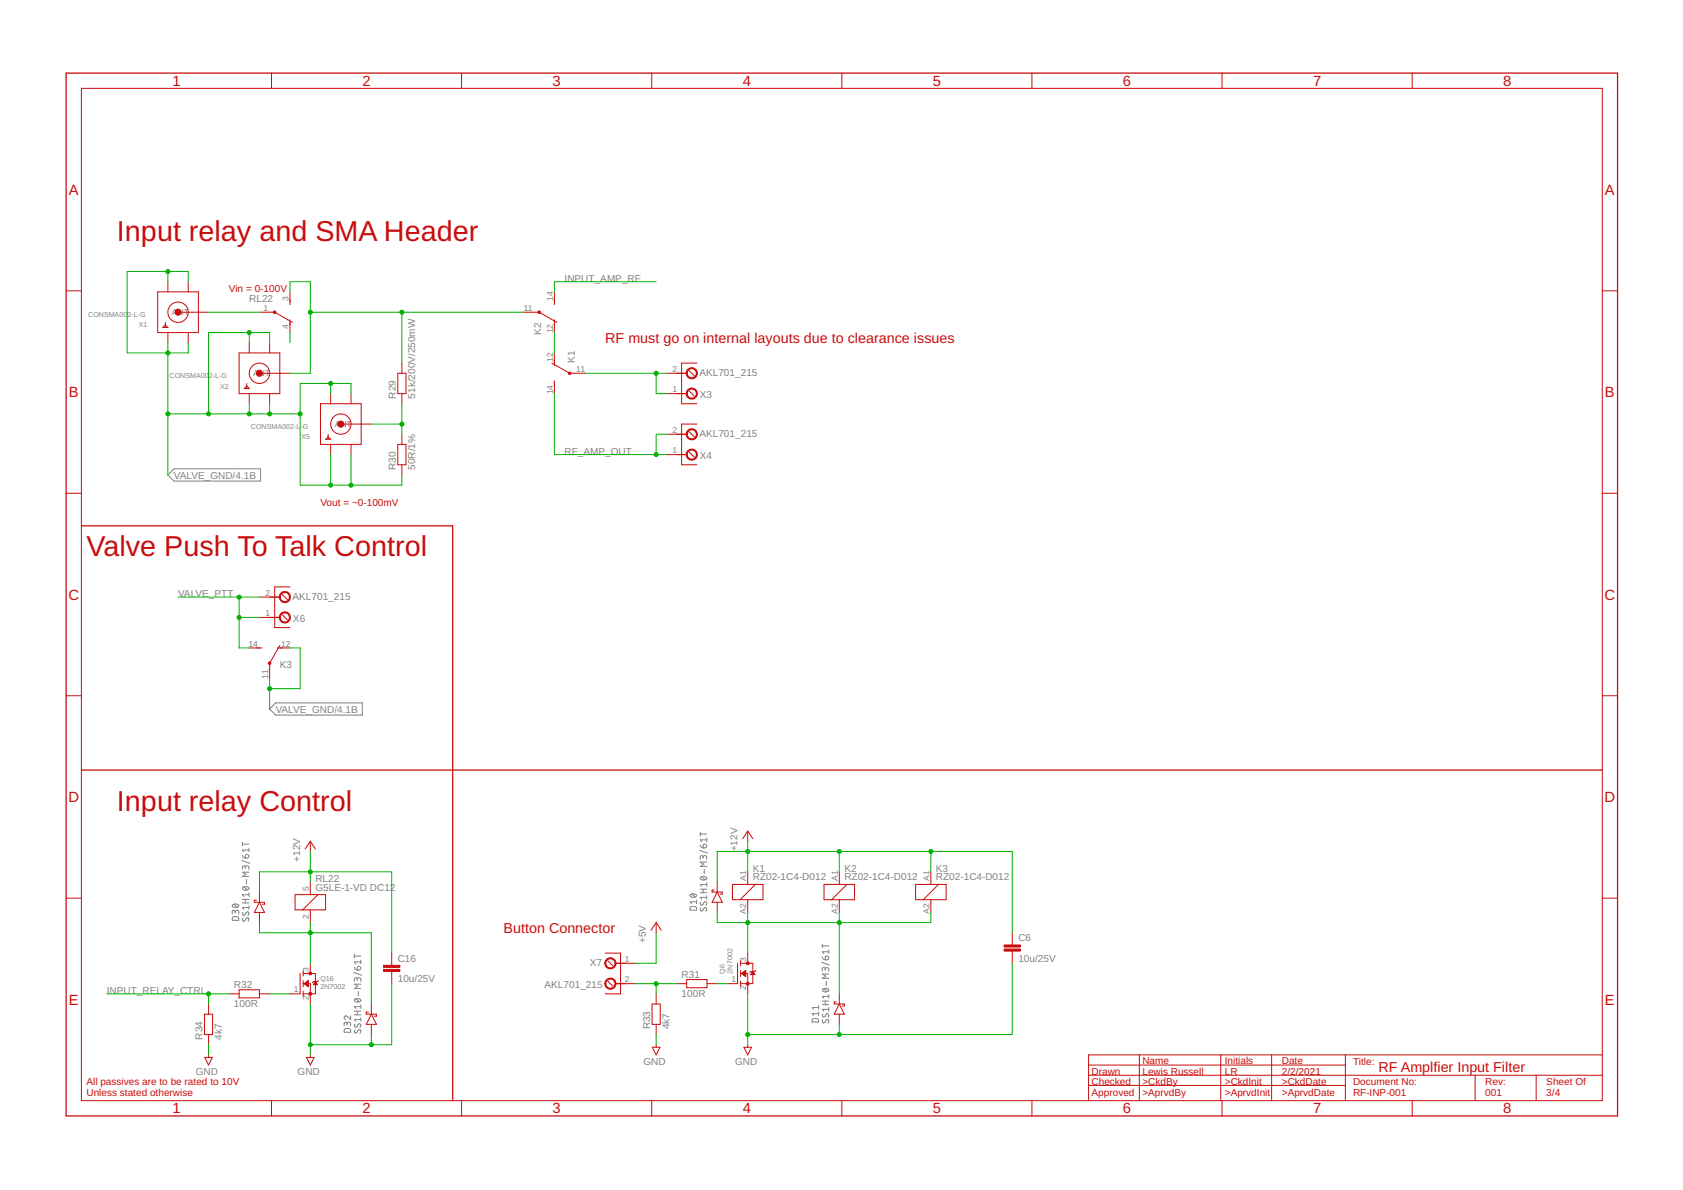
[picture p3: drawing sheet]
<svg xmlns="http://www.w3.org/2000/svg" width="420mm" height="297mm" viewBox="0 0 420 297" stroke-linecap="round" stroke-linejoin="round" font-family="sans-serif">
<g fill="none" stroke="#808080" stroke-width=".25">
<path d="M41.9 118.6l1.5-1.6h21.6v3.1h-21.6zM68.8 175.5h21.6v3h-21.6l-1.5-1.5zM60.3 214.8l2 .7M60.5 213.5l.3 .6 .4 .1M60.5 210.3v.9M60.5 210.7h1.6M61.2 216.6a.46 .46 0 0 1 .5-.5 .46 .46 0 0 1 .4 .5v.4M61.2 216.8v-.3a.36 .36 0 0 0-.3-.4 .36 .36 0 0 0-.4 .4v.5M61.3 213.4a.47 .47 0 0 1 .8 .1 .47 .47 0 0 1-.4 .7h-.5zM61.5 219.5v1.1M62.1 211.7v.9M62.1 217.7h-1.6l.9 .6-.9 .5h1.6"/>
<path d="M62.1 212.2h-1.6l.4 .4M174.6 212.2l2 .8M174.8 210.9l.1 .4 .6 .3M174.8 207.7v.9M174.8 208.2h1.6M174.9 219a.9 .9 0 0 1 1.5 .4 .89 .89 0 0 1-1.6-.3zM175.2 218.9l.9 .7M175.5 214a.46 .46 0 0 1 .5-.4 .46 .46 0 0 1 .4 .4v.5M175.5 214.3v-.4a.36 .36 0 0 0-.3-.3 .36 .36 0 0 0-.4 .3v.6M175.6 210.8a.46 .46 0 0 1 .8 .2 .46 .46 0 0 1-.4 .6h-.5zM175.8 217v1.1M176.4 209.2v.9"/>
<path d="M176.4 215.2h-1.6l.9 .5-.9 .6h1.6M176.4 209.6h-1.6l.4 .5M58.1 225.8a.91 .91 0 0 1 1.5 .4 1.03 1.03 0 0 1-1.6-.1zM58.1 228.9h1.2l.3 .2v.6h-1.6zM58.3 225.7l.9 .7M58.7 227.6a.46 .46 0 0 1 .5-.4 .46 .46 0 0 1 .4 .4v.5M58.7 227.9v-.3a.36 .36 0 0 0-.4-.4 .36 .36 0 0 0-.3 .4v.5M60.5 225.4h1.6M60.5 224.5h1.6M60.6 221.5a.91 .91 0 0 1 1.5 .4 1.05 1.05 0 0 1-1.6-.1zM60.7 229.2l-.2 .4 .4 .3 .6-.6a.38 .38 0 0 1 .5-.2 .38 .38 0 0 1 .1 .5l-.2 .4M60.7 227.7l-.1 .2a.37 .37 0 0 0 .1 .5 .37 .37 0 0 0 .5-.1l.3-.5a.38 .38 0 0 1 .5-.1 .38 .38 0 0 1 .1 .5l-.2 .3"/>
<path d="M60.9 221.4l.9 .7M61.2 224.5v.9M62.1 226.5h-1.6l.4 .5M62.1 222.9v.9M62.1 226.1v.9M62.1 223.3h-1.6l.4 .5M88.5 238.2v.9M88.5 238.7h1.6M90.1 239.6v1M172.4 223.3a.9 .9 0 0 1 1.5 .4 .89 .89 0 0 1-1.6-.3zM172.4 226.4l1.2-.1 .3 .2v.7h-1.6zM172.6 223.2l.9 .7"/>
<path d="M173.9 224.7v.9M173.9 225.1h-1.6l.3 .5M174.8 222.8h1.6M174.8 222h1.6M174.9 226.6a.42 .42 0 0 0-.1 .6 .42 .42 0 0 0 .6 .1l.4-.7a.46 .46 0 0 1 .7 .2 .46 .46 0 0 1-.3 .6M174.9 225.2a.41 .41 0 0 0-.1 .5 .41 .41 0 0 0 .6 .1l.4-.5a.37 .37 0 0 1 .5-.2 .37 .37 0 0 1 .1 .5l-.2 .4M175.5 222v.8M176.4 224h-1.6l.4 .5M176.4 220.3v.9M176.4 223.6v.9M176.4 220.8h-1.6l.4 .4M205.3 238.9l.1 .4 .6 .3"/>
<path d="M205.3 235.6v1M205.3 236.1h1.6M206.1 238.8a.47 .47 0 0 1 .8 .1 .47 .47 0 0 1-.4 .7h-.5zM206.9 237.1v.9M206.9 237.6h-1.6l.4 .4M86 256.9l1.3-.1 .2 .2v.7h-1.6zM86.6 255.6a.46 .46 0 0 1 .5-.5 .46 .46 0 0 1 .4 .5v.4M86.6 255.9v-.4a.36 .36 0 0 0-.3-.4 .36 .36 0 0 0-.4 .4v.5M87.5 253.6v.9l-.9-.8a.44 .44 0 0 0-.6 .1 .44 .44 0 0 0 .3 .7M88.3 242.7l2 .7M88.5 241.4l.1 .4 .6 .3M88.5 253.3h1.6"/>
<path d="M88.5 252.4h1.6M88.6 249.4a.91 .91 0 0 1 1.5 .4 .89 .89 0 0 1-.9 .4 .89 .89 0 0 1-.7-.6zM88.6 257.1l-.1 .2a.38 .38 0 0 0 .1 .5 .38 .38 0 0 0 .5-.1l.3-.5a.41 .41 0 0 1 .6-.1 .41 .41 0 0 1 0 .6l-.1 .2M88.6 255.6l-.1 .2a.38 .38 0 0 0 .1 .5 .38 .38 0 0 0 .5-.1l.3-.5a.4 .4 0 0 1 .6 0 .4 .4 0 0 1 0 .6l-.1 .2M88.8 249.3l.9 .8M89.2 244.5a.46 .46 0 0 1 .4-.5 .46 .46 0 0 1 .5 .5v.4M89.2 244.8v-.4a.36 .36 0 0 0-.4-.4 .36 .36 0 0 0-.3 .4v.5M89.2 252.4v.9M89.3 241.3a.47 .47 0 0 1 .7 .2 .47 .47 0 0 1-.4 .6h-.4zM89.5 247.5v1.1M90.1 254.5h-1.6l.3 .4M90.1 250.8v.9"/>
<path d="M90.1 254v.9M90.1 251.2h-1.6l.3 .5M90.1 245.7h-1.6l.9 .5-.9 .5h1.6M90.1 240.1h-1.6l.3 .5M202.9 254.3h1.2l.2 .2 .1 .6h-1.6zM204.4 251v.9M204.4 252.6v.9M204.4 253h-1.6l.3 .5M204.4 251.5h-1.6l.3 .4M205.1 240.2l2 .7M205.3 250.8h1.6M205.3 249.9h1.6"/>
<path d="M205.4 246.9a.9 .9 0 0 1 1.5 .4 .89 .89 0 0 1-1.6-.3zM205.4 254.6a.41 .41 0 0 0 0 .6 .41 .41 0 0 0 .6-.1l.2-.5a.41 .41 0 0 1 .6 0 .41 .41 0 0 1 0 .6l-.1 .2M205.4 253.1a.42 .42 0 0 0-.1 .6 .42 .42 0 0 0 .6 .1l.3-.6a.4 .4 0 0 1 .7-.1 .4 .4 0 0 1-.1 .6l-.1 .2M205.7 246.8l.8 .7M206 241.9a.44 .44 0 0 1 .5-.4 .44 .44 0 0 1 .4 .4v.5M206 242.2v-.3a.36 .36 0 0 0-.3-.4 .36 .36 0 0 0-.4 .4v.5M206 249.9v.9M206.3 244.9v1.1M206.9 251.9h-1.6l.4 .5M206.9 248.3v.9M206.9 251.5v.9M206.9 248.7h-1.6l.4 .5"/>
<path d="M206.9 243.1h-1.6l.9 .6-.9 .5h1.6"/>
</g>
<g fill="none" stroke="#c90d0c" stroke-width=".25">
<path d="M67.8 18.2v3.9M115.2 18.2v3.9M162.7 18.2v3.9M210.2 18.2v3.9M257.6 18.2v3.9M305.1 18.2v3.9M352.6 18.2v3.9M20.3 22.1h379.7v252.6h-379.7zM16.5 72.6h3.8M39.4 72.9h10.1v10.1h-10.1zM41.9 70.3v2.6M44.4 77.9h7.7"/>
<path d="M47 70.3v2.6M64.8 77.9h3.8l4.4 2.6M72.4 72.9v3.1M72.4 79.8v3.2M130.8 77.9h3.8l4.4 2.6M138.4 72.9v3.1M138.4 79.8v3.2M400 72.6h3.8M41.3 81.1l.6 .6h-1.3zM41.3 80.5v1.2M41.9 83v2.6M47 83v2.6"/>
<path d="M59.7 88.1h10.1v10.2h-10.1zM61.6 96.4l.6 .6h-1.2zM61.6 95.7v1.3M62.2 85.6v2.5M62.2 98.3v2.5M64.8 93.2h7.6M67.3 85.6v2.5M67.3 98.3v2.5M82.5 98.3v2.5M87.6 98.3v2.5M99.3 93.2h2v5.1h-2zM100.3 90.6v2.6"/>
<path d="M100.3 98.3v2.5M137.8 90.6l4.4 2.6h3.8M138.4 88.1v3.2M138.4 95.1v3.2M166.3 98.3h5.1M166.3 93.2h5.1M172.1 92.5l1.2 1.3M172.1 97.6l1.2 1.3M174 90.6h-3.8v10.2h3.8M80 100.8h10.2v10.1h-10.2zM81.9 109l.6 .7h-1.2zM81.9 108.4v1.3"/>
<path d="M82.5 110.9v2.6M85.1 105.9h7.6M87.6 110.9v2.6M99.3 110.9h2v5.1h-2zM100.3 108.4v2.5M100.3 116v2.6M166.3 108.4h5.1M166.3 113.5h5.1M172.1 107.8l1.2 1.2M172.1 112.8l1.2 1.3M174 105.9h-3.8v10.1h3.8M16.5 123.1h3.8"/>
<path d="M400 123.1h3.8M64.8 149h5M64.8 154.1h5M70.5 148.4l1.3 1.3M70.5 153.5l1.3 1.2M72.4 146.5h-3.8v10.2h3.8M16.5 173.7h3.8M62.2 161.7h3.2M69.2 161.7h3.2M69.8 161.1l-2.5 4.4v3.9M400 173.7h3.8M77.5 210v2.5"/>
<path d="M77.5 210l1.2 1.9M77.5 210l-1.3 1.9M186.7 207.5v2.5M186.7 217.6v3.2M186.7 207.5l1.2 1.9M186.7 207.5l-1.3 1.9M209.5 217.6v3.2M232.4 217.6v3.2M16.5 224.2h3.8M64 224.7h-.5v.5h2.5v.5h-.5M64.8 222.7v2.5M64.8 227.8v2.5"/>
<path d="M64.8 225.2l1.2 2.6h-2.5zM73.7 223.3h7.6v3.8h-7.6zM77.5 220.1v3.2M77.5 227.1v3.2M79.4 223.3l-3.8 3.8M97.8 237.9v3.1M151.1 237.9h3.8v10.2h-3.8M151.7 239.8l1.3 1.3M163.8 230.3v2.5M163.8 230.3l1.3 1.9M163.8 230.3l-1.3 1.9M178.3 222.2h-.5v.5h2.5v.5h-.5"/>
<path d="M179 222.7l1.3 2.5h-2.5zM179 220.1v2.6M179 225.2v2.6M182.9 220.8h7.6v3.8h-7.6zM184.9 239.8v1.3M186.7 224.6v3.2M186.7 237.9v2.6M188.6 220.8l-3.8 3.8M205.7 220.8h7.6v3.8h-7.6zM209.5 224.6v3.2M211.4 220.8l-3.8 3.8M228.6 220.8h7.6v3.8h-7.6z"/>
<path d="M232.4 224.6v3.2M234.3 220.8l-3.8 3.8M252.7 232.8v3.1M252.7 237.4v3.1M400 224.2h3.8M51.1 253.2h2v5h-2zM52.1 250.6v2.6M52.1 258.2v2.6M57.1 248.1h2.6M59.7 247.1h5.1v2h-5.1zM64.8 248.1h2.5M74.9 243v5.1h-2.5"/>
<path d="M75.7 242.4v1.2M75.7 244.8v1.5M75.7 247.4v1.3M75.7 245.5h1.8v5.1M75.7 243h3v5.1h-3M75.9 245.5l1.1-.7v1.5zM76.1 245.6h.9M76.2 245.4h.8M76.2 245.7h.8M76.3 245.3h.7M76.4 245.9h.6M76.5 245.1h.5"/>
<path d="M76.5 246h.5M76.6 245h.4M76.7 246.1h.3M76.8 244.9h.2M76.9 246.2h.1M77 244.8h.1M77.5 240.5v2.5M78.3 245.7h.9M78.3 245.6h.8M78.4 245.5h.6M78.5 245.4h.5M78.6 245.3h.3"/>
<path d="M78.7 245.1h.1M78.7 245l.5 .8h-1zM79.5 244.8l-.3 .2h-1l-.2 .3M91.9 252.6h-.5v.6h2.6v.5h-.5M92.7 253.2l1.3 2.5h-2.6zM92.7 250.6v2.6M92.7 255.7v2.5M97.8 242.5v3M151.7 244.9l1.3 1.3M153.6 245.5h5.1M153.6 240.5h5.1M162.8 250.6h2v5.1h-2z"/>
<path d="M163.8 248.1v2.5M163.8 255.7v2.5M168.9 245.5h2.5M171.4 244.5h5.1v2h-5.1zM176.5 245.5h2.5M184.1 240.5v5h-2.5M184.9 240.5h3v5h-3M184.9 243h1.8v5.1M184.9 242.2v1.6M184.9 244.9v1.3M185.1 243l1.1-.8v1.6zM185.3 243.1h.9"/>
<path d="M185.4 242.8h.8M185.4 243.2h.8M185.5 242.7h.7M185.6 243.3h.6M185.7 242.6h.5M185.8 243.5h.4M185.8 242.5h.4M185.9 243.6h.3M186 242.4h.2M186.1 243.7h.1M186.2 242.3h.1M187.5 243.1h.8"/>
<path d="M187.6 243h.7M187.7 242.8h.5M187.8 242.7h.3M187.9 242.6h.1M187.9 242.5l.5 .7h-1zM188.7 242.2l-.3 .3h-1l-.2 .2M208.8 250.1h-.5v.5h2.5v.5h-.5M209.5 250.6l1.3 2.6h-2.5zM209.5 248.1v2.5M209.5 253.2v2.5M51.1 263.9h1.9l-.9 2zM52.1 263.3v.6"/>
<path d="M67.8 274.7v3.9M76.5 263.9h1.9l-.9 2zM77.5 263.3v.6M115.2 274.7v3.9M162.7 274.7v3.9M162.9 261.4h1.9l-1 1.9zM163.8 260.8v.6M185.7 261.4h1.9l-.9 1.9zM186.7 260.8v.6M210.2 274.7v3.9M257.6 274.7v3.9M271.8 265.9h64.1"/>
<path d="M271.8 268.4h128.2M271.8 270.9h64.1M284.4 263.3v11.4M304.8 263.3v11.4M305.1 274.7v3.9M317.5 263.3v11.4M335.9 263.3v11.4M352.6 274.7v3.9M368.3 268.4v6.3M383.5 268.4v6.3M400 263.3h-128.2v11.4"/>
<circle cx="44.4" cy="77.9" r="2.54"/>
<circle cx="64.8" cy="93.2" r="2.54"/>
<circle cx="85.1" cy="105.9" r="2.54"/>
</g>
<g fill="#c90d0c" stroke="#c90d0c" stroke-width=".25">
<path d="M151.4 244.6a1.4 1.4 0 0 1 2.2 .2 1.4 1.4 0 0 1-.8 2.1 1.4 1.4 0 0 1-1.8-1.4h.2a1.15 1.15 0 0 1 1.7-1 1.15 1.15 0 0 1 .2 1.9 1.15 1.15 0 0 1-1.8-.6l-.1-.3h-.2z" fill-rule="evenodd"/>
<path d="M151.4 239.5a1.4 1.4 0 0 1 2.2 .2 1.4 1.4 0 0 1-.8 2.1 1.4 1.4 0 0 1-1.8-1.3h.2a1.15 1.15 0 0 1 1.7-1.1 1.15 1.15 0 0 1 .2 1.9 1.15 1.15 0 0 1-1.8-.6l-.1-.2h-.2z" fill-rule="evenodd"/>
<path d="M70.1 148.1a1.39 1.39 0 0 1 2.2 .2 1.39 1.39 0 0 1-.8 2.1 1.39 1.39 0 0 1-1.8-1.4h.3a1.14 1.14 0 0 1 1.7-.9 1.14 1.14 0 0 1 .1 1.9 1.14 1.14 0 0 1-1.8-.7v-.3h-.3z" fill-rule="evenodd"/>
<path d="M70.1 153.2a1.39 1.39 0 0 1 2.2 .2 1.39 1.39 0 0 1-.8 2.1 1.39 1.39 0 0 1-1.8-1.4h.3a1.14 1.14 0 0 1 1.7-.9 1.14 1.14 0 0 1 .1 1.9 1.14 1.14 0 0 1-1.8-.7v-.3h-.3z" fill-rule="evenodd"/>
<path d="M171.7 92.2a1.4 1.4 0 0 1 2.2 .2 1.4 1.4 0 0 1-.8 2.1 1.4 1.4 0 0 1-1.8-1.3h.3a1.15 1.15 0 0 1 1.6-1.1 1.15 1.15 0 0 1 .3 1.9 1.15 1.15 0 0 1-1.9-.5v-.3h-.3z" fill-rule="evenodd"/>
<path d="M171.7 97.3a1.4 1.4 0 0 1 2.2 .2 1.4 1.4 0 0 1-.8 2.1 1.4 1.4 0 0 1-1.8-1.3h.3a1.15 1.15 0 0 1 1.6-1.1 1.15 1.15 0 0 1 .3 1.9 1.15 1.15 0 0 1-1.9-.6v-.2h-.3z" fill-rule="evenodd"/>
<path d="M171.7 107.4a1.4 1.4 0 0 1 2.2 .3 1.4 1.4 0 0 1-.8 2 1.4 1.4 0 0 1-1.8-1.3h.3a1.15 1.15 0 0 1 1.6-1.1 1.15 1.15 0 0 1 .2 2 1.15 1.15 0 0 1-1.8-.6v-.3h-.3z" fill-rule="evenodd"/>
<path d="M171.7 112.5a1.4 1.4 0 0 1 2.2 .3 1.4 1.4 0 0 1-.8 2 1.4 1.4 0 0 1-1.8-1.3h.3a1.15 1.15 0 0 1 1.6-1.1 1.15 1.15 0 0 1 .2 1.9 1.15 1.15 0 0 1-1.8-.5v-.3h-.3z" fill-rule="evenodd"/>
<circle cx="77.5" cy="248.1" r=".36"/>
<circle cx="77.5" cy="243" r=".36"/>
<circle cx="64.8" cy="93.2" r=".76"/>
<circle cx="85.1" cy="105.9" r=".77"/>
<circle cx="44.5" cy="77.9" r=".76"/>
<circle cx="68.6" cy="77.9" r=".33"/>
<circle cx="186.7" cy="245.5" r=".36"/>
<circle cx="186.7" cy="240.5" r=".36"/>
<circle cx="142.2" cy="93.2" r=".33"/>
<circle cx="134.6" cy="77.9" r=".33"/>
<circle cx="67.3" cy="165.5" r=".33"/>
</g>
<g fill="#c90d0c" stroke="#c90d0c" stroke-width=".25">
<path d="M95.8 242h4v.5h-4z"/>
<path d="M95.8 241h4v.5h-4z"/>
<path d="M250.7 236.9h4v.5h-4z"/>
<path d="M250.7 235.9h4v.5h-4z"/>
</g>
<path d="M16.5 18.2h387.3v260.4h-387.3zM20.3 131.3h92.7v143.4M20.3 192.2h379.7" fill="none" stroke="#c90d0c" stroke-width=".32"/>
<g fill="none" stroke="#00af00" stroke-width=".25">
<path d="M41.9 67.8v2.5M47 70.3v-2.5h-15.3v20.3h15.3v-2.5M52.1 77.9h12.7M72.4 72.9v-2.6h5.1v22.9h-5.1M77.5 77.9h53.3M100.3 77.9v12.7M163.8 70.3h-25.4v2.6M41.9 85.6v33M62.2 83v2.6M67.3 85.6v-2.6h-15.2v20.3M72.4 83v2.6M82.5 95.7v2.6"/>
<path d="M87.6 98.3v-2.6h-12.7v25.4h25.4v-2.5M138.4 83v5.1M138.4 98.3v15.2h27.9M146 93.2h20.3M163.8 93.2v5.1h2.5M41.9 103.3h33M62.2 100.8v2.5M67.3 100.8v2.5M82.5 113.5v7.6M87.6 113.5v7.6M92.7 105.9h7.6M100.3 100.8v7.6"/>
<path d="M166.3 108.4h-2.5v5.1M44.4 149h20.4M59.7 149v12.7h2.5M59.7 154.1h5.1M67.3 169.4v7.6M72.4 161.7h2.5v10.2h-7.6M77.5 212.5v7.6M186.7 210v7.6M209.5 212.5v5.1M232.4 212.5v5.1M64.8 230.3v2.5h27.9v17.8M64.8 222.7v-5.1h33v20.3"/>
<path d="M77.5 230.3v10.2M163.8 232.8v7.7h-5.1M179 220.1v-7.6h73.7v20.3M179 227.8v2.5h53.4v-2.5M186.7 227.8v10.1M209.5 227.8v20.3M26.7 248.1h30.4M52.1 248.1v2.5M67.3 248.1h5.1M77.5 250.6v12.7M92.7 258.2v2.6M97.8 245.5v15.3h-20.3"/>
<path d="M158.7 245.5h10.2M163.8 245.5v2.6M163.8 258.2v2.6M179 245.5h2.6M186.7 248.1v12.7M209.5 255.7v2.5M252.7 240.5v17.7h-66M52.1 260.8v2.5"/>
</g>
<g fill="#00af00" stroke="#00af00" stroke-width=".25">
<circle cx="77.5" cy="260.8" r=".51"/>
<circle cx="92.7" cy="260.8" r=".51"/>
<circle cx="186.7" cy="258.2" r=".51"/>
<circle cx="209.5" cy="258.2" r=".51"/>
<circle cx="77.5" cy="217.6" r=".51"/>
<circle cx="186.7" cy="212.5" r=".51"/>
<circle cx="209.5" cy="212.5" r=".51"/>
<circle cx="232.4" cy="212.5" r=".51"/>
<circle cx="77.5" cy="232.8" r=".51"/>
<circle cx="41.9" cy="88.1" r=".51"/>
<circle cx="41.9" cy="67.8" r=".51"/>
<circle cx="62.2" cy="103.3" r=".51"/>
<circle cx="62.2" cy="83" r=".51"/>
<circle cx="41.9" cy="103.3" r=".51"/>
<circle cx="52.1" cy="103.3" r=".51"/>
<circle cx="82.5" cy="121.1" r=".51"/>
<circle cx="82.5" cy="95.7" r=".51"/>
<circle cx="87.6" cy="121.1" r=".51"/>
<circle cx="67.3" cy="103.3" r=".51"/>
<circle cx="74.9" cy="103.3" r=".51"/>
<circle cx="67.3" cy="171.9" r=".51"/>
<circle cx="52.1" cy="248.1" r=".51"/>
<circle cx="100.3" cy="105.9" r=".51"/>
<circle cx="163.8" cy="245.5" r=".51"/>
<circle cx="77.5" cy="77.9" r=".51"/>
<circle cx="100.3" cy="77.9" r=".51"/>
<circle cx="59.7" cy="154.1" r=".51"/>
<circle cx="59.7" cy="149" r=".51"/>
<circle cx="163.8" cy="93.2" r=".51"/>
<circle cx="163.8" cy="113.5" r=".51"/>
<circle cx="186.7" cy="230.3" r=".51"/>
<circle cx="209.5" cy="230.3" r=".51"/>
</g>
<g font-size="7.2" fill="#c90d0c">
<text x="29.2" y="60.2">Input relay and SMA Header</text>
<text x="21.6" y="138.9">Valve Push To Talk Control</text>
<text x="29.2" y="202.4">Input relay Control</text>
</g>
<g font-size="3.7" fill="#c90d0c">
<text x="43" y="21.4">1</text>
<text x="90.5" y="21.4">2</text>
<text x="138" y="21.4">3</text>
<text x="185.4" y="21.4">4</text>
<text x="232.9" y="21.4">5</text>
<text x="280.3" y="21.4">6</text>
<text x="327.8" y="21.4">7</text>
<text x="375.3" y="21.4">8</text>
<text x="17.2" y="48.6">A</text>
<text x="400.7" y="48.6">A</text>
<text x="17.2" y="99.2">B</text>
<text x="400.7" y="99.2">B</text>
<text x="17.1" y="149.7">C</text>
<text x="400.6" y="149.7">C</text>
<text x="17.1" y="200.2">D</text>
<text x="400.6" y="200.2">D</text>
<text x="17.2" y="250.8">E</text>
<text x="400.7" y="250.8">E</text>
<text x="43" y="277.9">1</text>
<text x="90.5" y="277.9">2</text>
<text x="138" y="277.9">3</text>
<text x="185.4" y="277.9">4</text>
<text x="232.9" y="277.9">5</text>
<text x="280.3" y="277.9">6</text>
<text x="327.8" y="277.9">7</text>
<text x="375.3" y="277.9">8</text>
</g>
<g font-size="3.6" fill="#c90d0c">
<text x="151.1" y="85.5">RF must go on internal layouts due to clearance issues</text>
<text x="125.7" y="232.8">Button Connector</text>
<text x="344.1" y="267.6">RF Amplfier Input Filter</text>
</g>
<g font-size="2.5" fill="#808080">
<text x="141" y="70.3">INPUT_AMP_RF</text>
<text x="62.2" y="75.4">RL22</text>
<text x="135.1" y="83.5" transform="rotate(-90 135.1 83.5)">K2</text>
<text x="143.5" y="90.6" transform="rotate(-90 143.5 90.6)">K1</text>
<text x="174.6" y="93.9">AKL701_215</text>
<text x="98.8" y="99.5" transform="rotate(-90 98.8 99.5)">R29</text>
<text x="103.6" y="99.5" transform="rotate(-90 103.6 99.5)">51k/200V/250mW</text>
<text x="174.7" y="99.3">X3</text>
<text x="141" y="113.5">RF_AMP_OUT</text>
<text x="174.6" y="109.2">AKL701_215</text>
<text x="43.4" y="119.5">VALVE_GND/4.1B</text>
<text x="98.8" y="117.3" transform="rotate(-90 98.8 117.3)">R30</text>
<text x="103.6" y="117.3" transform="rotate(-90 103.6 117.3)">50R/1%</text>
<text x="174.7" y="114.6">X4</text>
<text x="44.4" y="149">VALVE_PTT</text>
<text x="73" y="149.8">AKL701_215</text>
<text x="73.1" y="155.2">X6</text>
<text x="69.8" y="166.8">K3</text>
<text x="68.8" y="177.9">VALVE_GND/4.1B</text>
<text x="74.9" y="215.1" transform="rotate(-90 74.9 215.1)">+12V</text>
<text x="184.1" y="212.5" transform="rotate(-90 184.1 212.5)">+12V</text>
<text x="78.7" y="220.1">RL22</text>
<text x="187.9" y="219.8">RZ02-1C4-D012</text>
<text x="187.9" y="217.6">K1</text>
<text x="210.8" y="219.8">RZ02-1C4-D012</text>
<text x="210.8" y="217.6">K2</text>
<text x="233.7" y="219.8">RZ02-1C4-D012</text>
<text x="233.7" y="217.6">K3</text>
<text x="78.7" y="222.3">G5LE-1-VD DC12</text>
<text x="161.3" y="235.4" transform="rotate(-90 161.3 235.4)">+5V</text>
<text x="254.2" y="235">C6</text>
<text x="99.3" y="245.2">10u/25V</text>
<text x="99.3" y="240.1">C16</text>
<text x="147.3" y="241.2">X7</text>
<text x="170.2" y="244">R31</text>
<text x="254.2" y="240.1">10u/25V</text>
<text x="26.7" y="248.1">INPUT_RELAY_CTRL</text>
<text x="58.4" y="251.4">100R</text>
<text x="58.4" y="246.6">R32</text>
<text x="136" y="246.6">AKL701_215</text>
<text x="170.2" y="248.8">100R</text>
<text x="162.3" y="257" transform="rotate(-90 162.3 257)">R33</text>
<text x="167.1" y="257" transform="rotate(-90 167.1 257)">4k7</text>
<text x="50.6" y="259.5" transform="rotate(-90 50.6 259.5)">R34</text>
<text x="55.4" y="259.5" transform="rotate(-90 55.4 259.5)">4k7</text>
<text x="48.9" y="268.4">GND</text>
<text x="74.3" y="268.4">GND</text>
<text x="160.6" y="265.9">GND</text>
<text x="183.5" y="265.9">GND</text>
</g>
<g font-size="2.5" fill="#c90d0c">
<text x="57.1" y="72.8">Vin = 0-100V</text>
<text x="80" y="126.2">Vout = ~0-100mV</text>
<text x="272.5" y="268.4">Drawn</text>
<text x="285.2" y="265.6">Name</text>
<text x="285.2" y="268.4">Lewis Russell</text>
<text x="305.8" y="265.6">Initials</text>
<text x="305.8" y="268.4">LR</text>
<text x="320" y="265.6">Date</text>
<text x="320" y="268.4">2/2/2021</text>
<text x="337.8" y="265.9">Title:</text>
<text x="21.6" y="270.8">All passives are to be rated to 10V</text>
<text x="21.6" y="273.5">Unless stated otherwise</text>
<text x="272.5" y="270.9">Checked</text>
<text x="272.5" y="273.5">Approved</text>
<text x="285.2" y="270.9">&gt;CkdBy</text>
<text x="285.2" y="273.5">&gt;AprvdBy</text>
<text x="305.8" y="270.9">&gt;CkdInit</text>
<text x="305.8" y="273.5">&gt;AprvdInit</text>
<text x="320" y="270.9">&gt;CkdDate</text>
<text x="320" y="273.5">&gt;AprvdDate</text>
<text x="337.8" y="270.9">Document No:</text>
<text x="337.8" y="273.5">RF-INP-001</text>
<text x="370.8" y="270.9">Rev:</text>
<text x="370.8" y="273.5">001</text>
<text x="386" y="270.9">Sheet Of</text>
<text x="386" y="273.5">3/4</text>
</g>
<g font-size="2.1" fill="#808080">
<text x="65.8" y="77.6">1</text>
<text x="72" y="75" transform="rotate(-90 72 75)">3</text>
<text x="130.8" y="77.6">11</text>
<text x="138.1" y="75" transform="rotate(-90 138.1 75)">14</text>
<text x="42.9" y="78.7">ANT</text>
<text x="72" y="82" transform="rotate(-90 72 82)">4</text>
<text x="138.1" y="83.2" transform="rotate(-90 138.1 83.2)">12</text>
<text x="63.2" y="93.9">ANT</text>
<text x="138.1" y="90.3" transform="rotate(-90 138.1 90.3)">12</text>
<text x="143.9" y="92.8">11</text>
<text x="167.9" y="92.8">2</text>
<text x="138.1" y="98.4" transform="rotate(-90 138.1 98.4)">14</text>
<text x="167.9" y="97.9">1</text>
<text x="83.5" y="106.6">ANT</text>
<text x="167.9" y="108">2</text>
<text x="167.9" y="113.1">1</text>
<text x="66.3" y="148.7">2</text>
<text x="66.3" y="153.8">1</text>
<text x="62" y="161.4">14</text>
<text x="70.2" y="161.4">12</text>
<text x="66.9" y="169.4" transform="rotate(-90 66.9 169.4)">11</text>
<text x="186.3" y="219.8" transform="rotate(-90 186.3 219.8)">A1</text>
<text x="209.2" y="219.8" transform="rotate(-90 209.2 219.8)">A1</text>
<text x="232" y="219.8" transform="rotate(-90 232 219.8)">A1</text>
<text x="77.1" y="222.3" transform="rotate(-90 77.1 222.3)">5</text>
<text x="77.1" y="229.3" transform="rotate(-90 77.1 229.3)">2</text>
<text x="186.3" y="228.2" transform="rotate(-90 186.3 228.2)">A2</text>
<text x="209.2" y="228.2" transform="rotate(-90 209.2 228.2)">A2</text>
<text x="232" y="228.2" transform="rotate(-90 232 228.2)">A2</text>
<text x="77.1" y="242.6" transform="rotate(-90 77.1 242.6)">3</text>
<text x="156" y="245.2">2</text>
<text x="156" y="240.1">1</text>
<text x="182.6" y="245.2">1</text>
<text x="186.3" y="240.1" transform="rotate(-90 186.3 240.1)">3</text>
<text x="73.4" y="247.7">1</text>
<text x="77.1" y="249.6" transform="rotate(-90 77.1 249.6)">2</text>
<text x="186.3" y="247.1" transform="rotate(-90 186.3 247.1)">2</text>
</g>
<g font-size="1.8" fill="#808080">
<text x="22" y="79.2">CONSMA00</text>
<text x="31.8" y="79.2">2-L-G</text>
<text x="34.6" y="81.7">X1</text>
<text x="42.3" y="94.4">CONSMA00</text>
<text x="52.1" y="94.4">2-L-G</text>
<text x="55" y="97">X2</text>
<text x="62.6" y="107.1">CONSMA002-L</text>
<text x="75" y="107.1">-G</text>
<text x="75.3" y="109.7">X5</text>
<text x="80" y="244.9">Q16</text>
<text x="181" y="243" transform="rotate(-90 181 243)">Q6</text>
<text x="182.9" y="243" transform="rotate(-90 182.9 243)">2N7002</text>
<text x="80" y="246.8">2N7002</text>
</g>
</svg>
